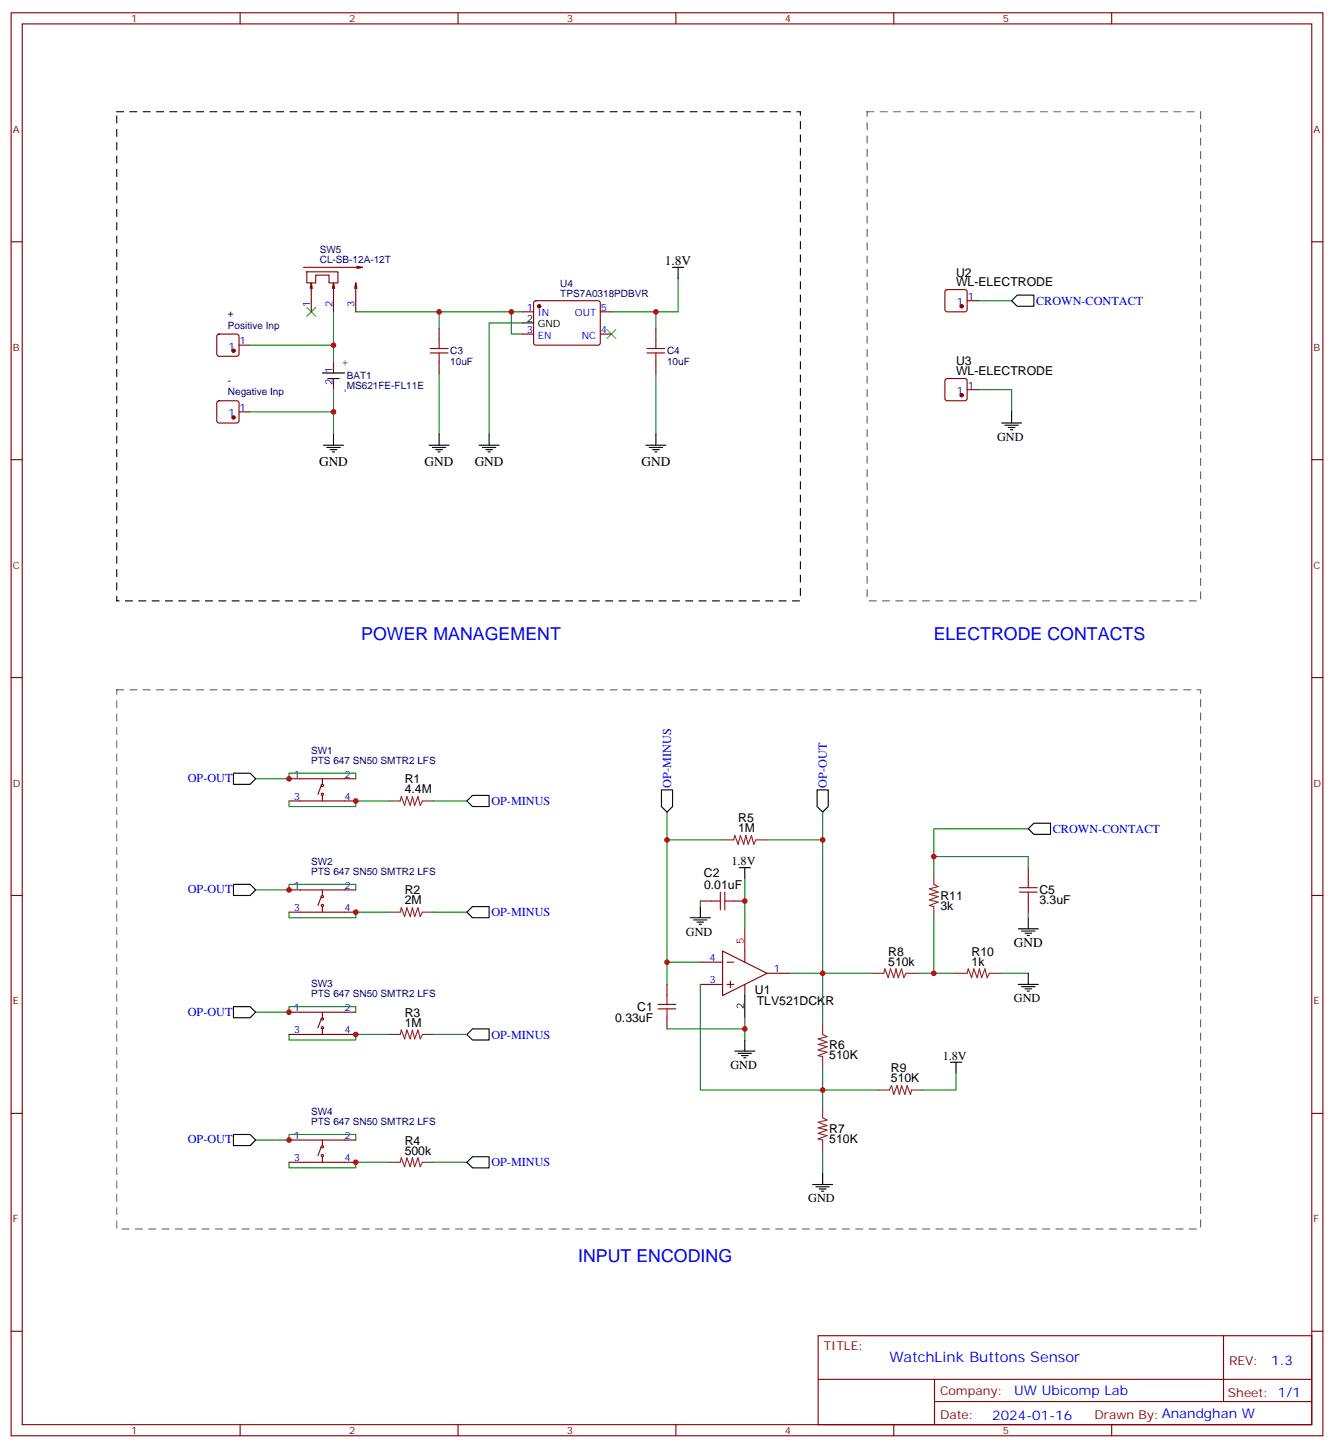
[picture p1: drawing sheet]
<svg xmlns="http://www.w3.org/2000/svg" width="423mm" height="459mm" viewBox="0 0 423 459" stroke-linecap="round" stroke-linejoin="round" font-family="sans-serif">
<g fill="none" stroke="#870000" stroke-width=".35">
<path d="M3.5 4.1h416.3v451.5h-416.3zM7.1 7.6h409.2v444.5h-409.2zM76.2 4.1v3.5M145.3 4.1v3.5M214.5 4.1v3.5M283.6 4.1v3.5M352.8 4.1v3.5M3.5 76.7h3.6M416.3 76.7h3.5M96.3 84.8h18.7l-1.8 .4M97.4 86.3h9.8v3.5h-2.8v-2.5h-4.2v2.5h-2.8zM98.8 89.8l-.4 1.7"/>
<path d="M99.1 91.5l-.3-1.7v9.2M105.8 89.8l-.3 1.7M106.2 91.5l-.4-1.7v9.2M112.9 89.8l-.4 1.7M113.2 91.5l-.3-1.7v9.2M113.2 84.5l1.8 .3M165.8 99h3.5M169.6 95.6l.4-.2 20.1 .1 .4 .6-.1 13-.6 .4h-20l-.5-.7v-12.7zM190.5 99h3.5M300.1 92.1l.5-.2h5.6l.5 .2 .2 .5v5.6l-.2 .5-.5 .3h-5.6l-.5-.3-.2-.5v-5.6zM306.9 95.4h3.5M69 106.2l.5-.2h5.6l.5 .2 .2 .5v5.7l-.2 .5-.5 .2h-5.6l-.5-.3-.2-.4v-5.7z"/>
<path d="M75.8 109.5h3.6M105.8 114.8v3.6M139.3 104.2v3.6M139.3 114.8v3.6M165.8 106h3.5M190.5 106h3.5M208.1 104.2v3.6M208.1 114.8v3.6M69 127.4l.5-.2h5.6l.5 .2 .2 .5v5.6l-.2 .5-.5 .2h-5.6l-.5-.2-.2-.5v-5.6zM75.8 130.7h3.6M105.8 120.1v3.5M300.1 120.3l.5-.2h5.6l.5 .2 .2 .5v5.7l-.2 .5-.5 .2h-5.6l-.5-.3-.2-.4v-5.7z"/>
<path d="M306.9 123.6h3.5M3.5 145.9h3.6M416.3 145.9h3.5M3.5 215h3.6M416.3 215h3.5M91.7 247.1h21.2M91.7 254.2h21.2M102 249.2l-1.1 2.9M102.3 252.4v1.8M102.3 247.1v1.8M326.3 275.3v3.6M3.5 284.2h3.6"/>
<path d="M91.7 282.4h21.2M91.7 289.5h21.2M102 284.5l-1.1 2.8M102.3 287.7v1.8M102.3 282.4v1.8M222.2 285.9h3.6M232.8 285.9h3.6M326.3 285.9v3.6M416.3 284.2h3.5M211.7 312.4v3.5M222.2 305.3h7.1M222.2 312.4h7.1"/>
<path d="M229.3 301.8l14.1 7.1-14.1 7zM230.7 305.3h2.1M230.7 312.4h2.1M231.8 311.3v2.1M236.4 301.8v3.5M236.4 312.4v3.5M243.4 308.9h7.1M91.7 321.2h21.2M91.7 328.3h21.2M102 323.3l-1.1 2.8M102.3 326.5v1.8M102.3 321.2v1.8"/>
<path d="M211.7 323v3.5M3.5 353.3h3.6M416.3 353.3h3.5M91.7 361.8h21.2M91.7 368.8h21.2M102 363.9l-1.1 2.8M102.3 367.1v1.7M102.3 361.8v1.7M3.5 422.5h3.6M259.6 423.9h156.7v28.2h-156.7zM259.7 437.7h156.4M296.6 437.7v14.1"/>
<path d="M388.3 423.9v20.9M416.3 422.5h3.5M76.2 452.1v3.5M145.3 452.1v3.5M214.5 452.1v3.5M283.6 452.1v3.5M296.6 444.8h119.5M352.8 452.1v3.5"/>
<circle cx="102.3" cy="249.2" r=".35"/>
<circle cx="102.3" cy="252.1" r=".35"/>
<circle cx="102.3" cy="284.5" r=".35"/>
<circle cx="102.3" cy="287.3" r=".35"/>
<circle cx="102.3" cy="323.3" r=".35"/>
<circle cx="102.3" cy="326.1" r=".35"/>
<circle cx="102.3" cy="366.7" r=".35"/>
<circle cx="102.3" cy="363.9" r=".35"/>
</g>
<path d="M37 35.5h217v155.2h-217z" fill="none" stroke="#000" stroke-width=".35" stroke-dasharray="2.1 2.1"/>
<g fill="none" stroke="#000" stroke-width=".35">
<path d="M213.4 84.8h3.6M215.2 84.8v3.6M322.8 93.7h5.3v3.5h-5.3l-1.8-1.8zM102.3 118.4h7.1M165.8 102.5h3.5M104.1 120.1h3.5M105.8 137.8v3.5M139.3 137.8v3.5M155.2 137.8v3.5M208.1 137.8v3.5M317.9 134.2h6.3M318.9 134.9h4.2"/>
<path d="M320 135.6h2.1M320.7 136.3h.7M321 130.7v3.5M102.7 141.3h6.3M103.7 142h4.2M104.8 142.7h2.1M105.5 143.4h.7M136.2 141.3h6.3M137.2 142h4.3M138.3 142.7h2.1M139 143.4h.7M152 141.3h6.4"/>
<path d="M153.1 142h4.2M154.2 142.7h2.1M154.9 143.4h.7M205 141.3h6.3M206 142h4.3M207.1 142.7h2.1M207.8 143.4h.7M74.1 245.4h5.3l1.7 1.7-1.7 1.8h-5.3zM149.9 252.4h5.3v3.5h-5.3l-1.7-1.7zM209.9 250.6h3.5v5.3l-1.7 1.8-1.8-1.8zM259.3 250.6h3.5v5.3l-1.7 1.8-1.8-1.8zM234.6 275.3h3.5"/>
<path d="M236.4 275.3v3.6M326.3 263l1.8-1.8h5.3v3.6h-5.3zM74.1 280.6h5.3l1.7 1.8-1.7 1.8h-5.3zM148.2 289.5l1.7-1.8h5.3v3.5h-5.3zM219.1 291.2h6.3M220.1 291.9h4.3M221.2 292.6h2.1M221.9 293.3h.7M222.2 287.7v3.5M323.1 294.7h6.4M324.2 295.5h4.2M325.3 296.2h2.1"/>
<path d="M326 296.9h.7M326.3 291.2v3.5M74.1 319.4h5.3l1.7 1.8-1.7 1.8h-5.3zM236.4 315.9v7.1M323.1 312.4h6.4M324.2 313.1h4.2M325.3 313.8h2.1M326 314.5h.7M326.3 308.9v3.5M148.2 328.3l1.7-1.8h5.3v3.5h-5.3zM233.2 333.6h6.3M234.2 334.3h4.3"/>
<path d="M235.3 335h2.1M236 335.7h.7M236.4 330v3.6M301.6 337.1h3.6M303.4 337.1v3.5M74.1 360h5.3l1.7 1.8-1.7 1.7h-5.3zM148.2 368.8l1.7-1.7h5.3v3.5h-5.3zM257.9 375.9h6.3M258.9 376.6h4.3M260 377.3h2.1M260.7 378h.7M261.1 372.4v3.5"/>
</g>
<path d="M236.4 294.7v7.1" fill="none" stroke="#f00" stroke-width=".35"/>
<path d="M123.5 254.2h3.5l.4-1.4 1 2.8 .7-2.8 1.1 2.8 .7-2.8 .7 2.8 1-2.8 .7 2.8 .8-1.4h3.5M229.3 266.5h3.5l.4-1.4 1 2.8 .7-2.8 1.1 2.8 .7-2.8 .7 2.8 1.1-2.8 .7 2.8 .7-1.4h3.5M296.3 277.1v3.5l1.4 .7-2.8 .7 2.8 1.1-2.8 .7 2.8 .7-2.8 1.1 2.8 .7-2.8 1 1.4 .4v3.5M123.5 289.5h3.5l.4-1.5 1 2.9 .7-2.9 1.1 2.9 .7-2.9 .7 2.9 1-2.9 .7 2.9 .8-1.4h3.5M276.9 308.9h3.6l.3-1.5 1.1 2.9 .7-2.9 1 2.9 .7-2.9 .7 2.9 1.1-2.9 .7 2.9 .7-1.4h3.5M303.4 308.9h3.5l.4-1.5 1 2.9 .7-2.9 1.1 2.9 .7-2.9 .7 2.9 1.1-2.9 .7 2.9 .7-1.4h3.5M123.5 328.3h3.5l.4-1.5 1 2.9 .7-2.9 1.1 2.9 .7-2.9 .7 2.9 1-2.9 .7 2.9 .8-1.4h3.5M261.1 324.7v3.6l1.4 .7-2.9 .7 2.9 1-2.9 .7 2.9 .7-2.9 1.1 2.9 .7-2.9 1.1 1.5 .3v3.5M261.1 351.2v3.5l1.4 .7-2.9 .7 2.9 1.1-2.9 .7 2.9 .7-2.9 1.1 2.9 .7-2.9 1 1.5 .4v3.5M278.7 345.9h3.5l.7-1.4 .7 2.8 1.1-2.8 .7 2.8 .7-2.8 1.1 2.8 .7-2.8 1 2.8 .4-1.4h3.5M123.5 368.8h3.5l.4-1.4 1 2.8 .7-2.8 1.1 2.8 .7-2.8 .7 2.8 1-2.8 .7 2.8 .8-1.4h3.5" fill="none" stroke="#8c2424" stroke-width=".35"/>
<g fill="none" stroke="#008700" stroke-width=".35">
<path d="M105.8 99v15.8M112.9 99h52.9M139.3 99v5.2M162.3 99v7h3.5M208.1 99v5.2M215.2 88.4v10.6h-21.2M310.4 95.4h10.6M79.4 109.5h26.4M139.3 118.4v19.4M165.8 102.5h-10.6v35.3M208.1 118.4v19.4M79.4 130.7h26.4"/>
<path d="M105.8 123.6v14.2M310.4 123.6h10.6v7.1M81.1 247.1h10.6v-1.7h21.2v1.7M91.7 254.2v1.7h21.2v-1.7h10.6M137.6 254.2h10.6M211.7 257.7v8.8M261.1 257.7v8.8M229.3 266.5h-17.6v38.8h10.5M236.4 278.9v15.8M243.4 266.5h17.7v58.2M296.3 271.8h30v3.5M326.3 263h-30v14.1"/>
<path d="M81.1 282.4h10.6v-1.8h21.2v1.8M91.7 289.5v1.7h21.2v-1.7h10.6M137.6 289.5h10.6M222.2 285.9v1.8M296.3 291.2v17.7M326.3 289.5v1.7M211.7 305.3v7.1M222.2 312.4v33.5h56.5M250.5 308.9h26.4M291 308.9h12.4M317.5 308.9h8.8M81.1 321.2h10.6v-1.8h21.2v1.8"/>
<path d="M91.7 328.3v1.7h21.2v-1.7h10.6M137.6 328.3h10.6M211.7 326.5h24.7M236.4 323v7M261.1 338.8v12.4M303.4 340.6v5.3h-10.6M81.1 361.8h10.6v-1.8h21.2v1.8M91.7 368.8v1.8h21.2v-1.8h10.6M137.6 368.8h10.6M261.1 365.3v7.1"/>
</g>
<path d="M275.2 35.5h105.8v155.2h-105.8zM37 218.9h344v171.1h-344z" fill="none" stroke="#666" stroke-width=".35" stroke-dasharray="2.1 2.1"/>
<g fill="#870000" stroke="#870000" stroke-width=".35">
<circle cx="305.2" cy="125.4" r=".53"/>
<circle cx="305.2" cy="97.2" r=".53"/>
<circle cx="171.1" cy="97.2" r=".53"/>
<circle cx="74.1" cy="111.3" r=".53"/>
<circle cx="74.1" cy="132.5" r=".53"/>
</g>
<g fill="none" stroke="#a10000" stroke-width=".35">
<path d="M136.5 112h5.7M136.5 110.6h5.7M139.3 107.8v2.8M139.3 112v2.8M205.3 112h5.7M205.3 110.6h5.7M208.1 107.8v2.8M208.1 112v2.8M326.3 278.9v2.8M225.8 285.9h2.8M228.6 283.1v5.6M230 285.9h2.8"/>
<path d="M230 283.1v5.6M323.5 283.1h5.6M323.5 281.7h5.6M326.3 283.1v2.8M208.8 318.7h5.7M211.7 315.9v2.8M208.8 320.1h5.7M211.7 320.1v2.9"/>
</g>
<path d="M97.4 97.5l2.8 2.9M100.2 97.5l-2.8 2.9M192.6 104.6l2.8 2.8M195.4 104.6l-2.8 2.8" fill="none" stroke="#3c3" stroke-width=".35"/>
<g fill="#c00">
<circle cx="261.1" cy="345.9" r=".88"/>
<circle cx="261.1" cy="308.9" r=".88"/>
<circle cx="211.7" cy="305.3" r=".88"/>
<circle cx="236.4" cy="326.5" r=".88"/>
<circle cx="236.4" cy="285.9" r=".88"/>
<circle cx="211.7" cy="266.5" r=".88"/>
<circle cx="261.1" cy="266.5" r=".88"/>
<circle cx="208.1" cy="99" r=".88"/>
<circle cx="162.3" cy="99" r=".88"/>
<circle cx="139.3" cy="99" r=".88"/>
<circle cx="112.9" cy="254.2" r=".88"/>
<circle cx="91.7" cy="247.1" r=".88"/>
<circle cx="91.7" cy="282.4" r=".88"/>
<circle cx="112.9" cy="289.5" r=".88"/>
<circle cx="91.7" cy="321.2" r=".88"/>
<circle cx="112.9" cy="328.3" r=".88"/>
<circle cx="91.7" cy="361.8" r=".88"/>
<circle cx="112.9" cy="368.8" r=".88"/>
<circle cx="105.8" cy="109.5" r=".88"/>
<circle cx="105.8" cy="130.7" r=".88"/>
<circle cx="296.3" cy="308.9" r=".88"/>
<circle cx="296.3" cy="271.8" r=".88"/>
</g>
<g font-size="5.6" fill="#00f">
<text x="114.7" y="203">POWER MANAGEMENT</text>
<text x="296.3" y="203">ELECTRODE CONTACTS</text>
<text x="183.4" y="400.6">INPUT ENCODING</text>
</g>
<text font-size="4.6" fill="#00f" x="282.2" y="432.3">WatchLink Buttons Sensor</text>
<g font-size="4.2">
<text x="211" y="84.1">1.8V</text>
<text x="101.2" y="148">GND</text>
<text x="134.8" y="148">GND</text>
<text x="150.6" y="148">GND</text>
<text x="203.6" y="148">GND</text>
<text x="321.7" y="300.4">GND</text>
</g>
<g font-size="4.2" fill="#00f">
<text x="403.4" y="433.1">1.3</text>
<text x="321.8" y="442.7">UW Ubicomp Lab</text>
<text x="314.9" y="450.5">2024-01-16</text>
</g>
<g font-size="3.9">
<text x="303.4" y="87.7">U2</text>
<text x="303.4" y="90.8">WL-ELECTRODE</text>
<text x="303.4" y="119.1">WL-ELECTRODE</text>
<text x="303.4" y="116">U3</text>
<text x="316.4" y="139.9">GND</text>
<text x="128.4" y="251.7">4.4M</text>
<text x="128.4" y="248.5">R1</text>
<text x="234.3" y="260.9">R5</text>
<text x="234.3" y="264.1">1M</text>
<text x="232.1" y="274.6">1.8V</text>
<text x="223.4" y="278.4">C2</text>
<text x="223.4" y="282">0.01uF</text>
<text x="128.4" y="287">2M</text>
<text x="128.4" y="283.8">R2</text>
<text x="298.4" y="285.5">R11</text>
<text x="329.8" y="287">3.3uF</text>
<text x="329.8" y="283.7">C5</text>
<text x="298.4" y="288.7">3k</text>
<text x="217.7" y="296.9">GND</text>
<text x="281.9" y="303.2">R8</text>
<text x="308.3" y="303.2">R10</text>
<text x="281.9" y="306.4">510k</text>
<text x="308.3" y="306.4">1k</text>
<text x="239.6" y="315.3">U1</text>
<text x="128.4" y="322.6">R3</text>
<text x="202.2" y="320.7">C1</text>
<text x="240.2" y="318.8">TLV521DCKR</text>
<text x="321.7" y="318">GND</text>
<text x="128.4" y="325.8">1M</text>
<text x="195.2" y="324.3">0.33uF</text>
<text x="263.2" y="333">R6</text>
<text x="231.8" y="339.2">GND</text>
<text x="263.2" y="336.1">510K</text>
<text x="282.7" y="340.3">R9</text>
<text x="299.2" y="336.4">1.8V</text>
<text x="282.7" y="343.4">510K</text>
<text x="263.2" y="359.4">R7</text>
<text x="128.4" y="363.2">R4</text>
<text x="263.2" y="362.6">510K</text>
<text x="128.4" y="366.4">500k</text>
<text x="256.5" y="381.5">GND</text>
</g>
<g font-size="3.9" fill="#00f">
<text x="328.8" y="96.7">CROWN-CONTACT</text>
<text x="59.6" y="248.2">OP-OUT</text>
<text x="213" y="250" transform="rotate(-90 213 250)">OP-MINUS</text>
<text x="262.4" y="249.9" transform="rotate(-90 262.4 249.9)">OP-OUT</text>
<text x="155.9" y="255.5">OP-MINUS</text>
<text x="334.1" y="264.2">CROWN-CONTACT</text>
<text x="59.6" y="283.4">OP-OUT</text>
<text x="155.9" y="290.8">OP-MINUS</text>
<text x="59.6" y="322.3">OP-OUT</text>
<text x="155.9" y="329.6">OP-MINUS</text>
<text x="59.6" y="362.8">OP-OUT</text>
<text x="155.9" y="370.1">OP-MINUS</text>
</g>
<g font-size="3.9" fill="#800">
<text x="261.4" y="428.4">TITLE:</text>
<text x="390" y="433.1">REV:</text>
<text x="298.3" y="442.6">Company:</text>
<text x="389.7" y="443.3">Sheet: 1/1</text>
<text x="298.3" y="450.3">Date:</text>
<text x="347.4" y="450.4">Drawn By:Anandghan W</text>
</g>
<g font-size="3.2" fill="#800">
<text x="41.6" y="7.1">1</text>
<text x="110.8" y="7.1">2</text>
<text x="179.9" y="7.1">3</text>
<text x="249.1" y="7.1">4</text>
<text x="318.2" y="7.1">5</text>
<text x="4.1" y="42.2">A</text>
<text x="416.8" y="42.2">A</text>
<text x="4.1" y="111.3">B</text>
<text x="416.8" y="111.3">B</text>
<text x="4.1" y="180.4">C</text>
<text x="416.8" y="180.4">C</text>
<text x="4.1" y="249.6">D</text>
<text x="416.8" y="249.6">D</text>
<text x="4.1" y="318.7">E</text>
<text x="416.8" y="318.7">E</text>
<text x="4.1" y="387.9">F</text>
<text x="416.8" y="387.9">F</text>
<text x="41.6" y="455.1">1</text>
<text x="110.8" y="455.1">2</text>
<text x="179.9" y="455.1">3</text>
<text x="249.1" y="455.1">4</text>
<text x="318.2" y="455.1">5</text>
</g>
<g font-size="3.2" fill="#000080">
<text x="101.5" y="83.4">CL-SB-12A-12T</text>
<text x="101.5" y="80.2">SW5</text>
<text x="177.8" y="94.3">TPS7A0318PDBVR</text>
<text x="177.8" y="91">U4</text>
<text x="72.3" y="100.7">+</text>
<text x="72.3" y="104.2">Positive Inp</text>
<text x="142.9" y="112.4">C3</text>
<text x="211.7" y="112.4">C4</text>
<text x="142.9" y="115.8">10uF</text>
<text x="211.7" y="115.8">10uF</text>
<text x="72.3" y="125.4">Negative Inp</text>
<text x="72.3" y="121.9">-</text>
<text x="110.1" y="123.6">MS621FE-FL11E</text>
<text x="110.1" y="120.4">BAT1</text>
<text x="98.7" y="239.1">SW1</text>
<text x="98.7" y="242.4">PTS 647 SN50 SMTR2 LFS</text>
<text x="98.7" y="274.4">SW2</text>
<text x="98.7" y="277.7">PTS 647 SN50 SMTR2 LFS</text>
<text x="98.7" y="316.5">PTS 647 SN50 SMTR2 LFS</text>
<text x="98.7" y="313.2">SW3</text>
<text x="98.7" y="353.8">SW4</text>
<text x="98.7" y="357">PTS 647 SN50 SMTR2 LFS</text>
</g>
<g font-size="3.2" fill="#00f">
<text x="307.1" y="95.1">1</text>
<text x="98.4" y="97.4" transform="rotate(-90 98.4 97.4)">1</text>
<text x="105.5" y="97.4" transform="rotate(-90 105.5 97.4)">2</text>
<text x="112.5" y="97.4" transform="rotate(-90 112.5 97.4)">3</text>
<text x="167.1" y="98.6">1</text>
<text x="170.6" y="100.4">IN</text>
<text x="182.4" y="100.4">OUT</text>
<text x="190.7" y="98.6">5</text>
<text x="303.6" y="96.8">1</text>
<text x="167.1" y="105.7">3</text>
<text x="170.6" y="107.4">EN</text>
<text x="184.6" y="107.4">NC</text>
<text x="190.7" y="105.7">4</text>
<text x="72.5" y="110.9">1</text>
<text x="76" y="109.2">1</text>
<text x="105.5" y="118.4" transform="rotate(-90 105.5 118.4)">1</text>
<text x="110.4" y="116.4" transform="rotate(-90 110.4 116.4)">+</text>
<text x="105.5" y="122.1" transform="rotate(-90 105.5 122.1)">2</text>
<text x="110.4" y="124.7" transform="rotate(-90 110.4 124.7)">-</text>
<text x="303.6" y="125.1">1</text>
<text x="307.1" y="123.3">1</text>
<text x="76" y="130.4">1</text>
<text x="72.5" y="132.1">1</text>
<text x="93.2" y="246.8">1</text>
<text x="109.4" y="246.8">2</text>
<text x="93.2" y="253.8">3</text>
<text x="109.4" y="253.8">4</text>
<text x="93.2" y="282">1</text>
<text x="109.4" y="282">2</text>
<text x="93.2" y="289.1">3</text>
<text x="109.4" y="289.1">4</text>
<text x="225.2" y="305">4</text>
<text x="245.5" y="308.5">1</text>
<text x="225.2" y="312">3</text>
<text x="93.2" y="320.9">1</text>
<text x="109.4" y="320.9">2</text>
<text x="93.2" y="327.9">3</text>
<text x="109.4" y="327.9">4</text>
<text x="93.2" y="361.4">1</text>
<text x="109.4" y="361.4">2</text>
<text x="93.2" y="368.5">3</text>
<text x="109.4" y="368.5">4</text>
</g>
<g font-size="3.2">
<text x="167.1" y="102.1">2</text>
<text x="170.6" y="103.9">GND</text>
<text x="236" y="320" transform="rotate(-90 236 320)">2</text>
</g>
<text font-size="3.2" fill="#f00" x="236" y="299.7" transform="rotate(-90 236 299.7)">5</text>
</svg>
